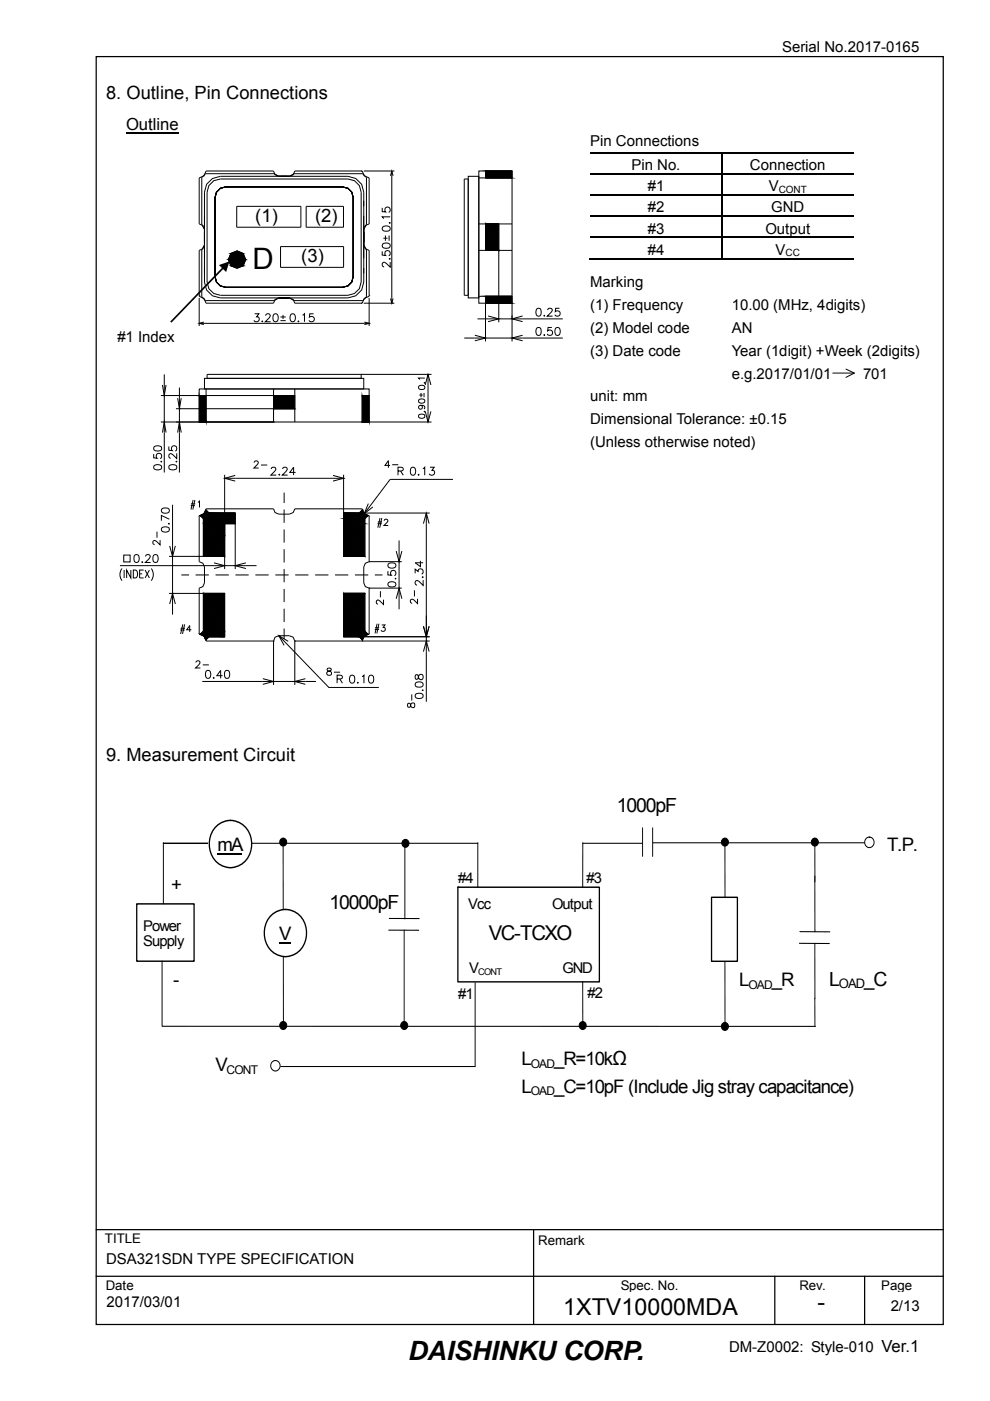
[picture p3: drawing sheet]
<svg xmlns="http://www.w3.org/2000/svg" width="210mm" height="297mm" viewBox="0 0 210 297" stroke-linecap="round" stroke-linejoin="round" font-family="sans-serif">
<path d="M20.4 12h179.7v268.8h-179.7zM20.4 260.7h179.7M20.4 270.6h179.7M113.2 260.7v20.1M164.3 270.6v10.2M183.4 270.6v10.2" fill="none" stroke="#000" stroke-width=".26"/>
<g fill="none" stroke="#000" stroke-width=".21">
<path d="M42.2 37.7l1.1-.4 .4-1h14.3l.3 .8 .8 .3-.9-.6h-14.6l-.8 .8v10l.6 1-.4-.8-.8-.3zM43.8 39.1l1.3-1.3 1.6-.4h27.1l1.7 .4 1.2 1.3 .5 1.6v19.1l-.5 1.7-1.2 1.2-1.7 .5h-27.1l-1.6-.5-1.3-1.2-.4-1.7v-19.1zM44.3 39.3l1-1 1.4-.3h27.1l1.4 .3 1 1 .4 1.4v19.1l-.4 1.4-1 1-1.4 .4h-27.1l-1.4-.4-1-1-.4-1.4v-19.1zM46.7 39.9l1.2-.3h24.7l1.2 .3 .8 .8 .3 1.2v16.8l-.3 1.1-.8 .8-1.2 .3h-24.7l-1.2-.3-.8-.8-.3-1.1v-16.8l.3-1.2zM46.7 39.9l1.2-.3h24.7l1.2 .3 .8 .8 .3 1.2v16.8l-.3 1.1-.8 .8-1.2 .3h-24.7l-1.2-.3-.8-.8-.3-1.1v-16.8l.3-1.2 .8-.8 1.2-.3h24.7l1.2 .3 .8 .8 .3 1.2v16.8l-.3 1.1-.8 .8-1.2 .3h-24.7l-1.2-.3-.8-.8-.3-1.1v-16.8l.3-1.2zM61.4 37.4l.8-.3 .3-.8h14.3l.5 1 1 .4v9.8l-.8 .3-.3 .8 .5-1v-10l-.8-.8h-14.5zM76.6 36.3h.1M77.2 36.3h6.5M82.8 37.3l.3-1 .3 1M83.1 36.3v28M98.5 38h.8v24.6h-.8zM99.3 37.4h2.3v25.8h-2.3z"/>
<path d="M101.6 37.7h7M101.6 36.3h7v28h-7zM103 36.3h5.6zM103 36.3l5.6 1.4h-5.6zM103 36.3h5.6v1.4zM103 37.7h5.6zM108.6 36.3h-5.6v1.4M43.4 52l-.6 .9v10l.8 .8h14.6l.9-.5-.8 .3-.3 .8h-14.3l-.4-1-1.1-.5v-9.7l.8-.4zM45.6 58.7v-16.8l.3-1.2 .8-.8 1.2-.3h24.7l1.2 .3 .8 .8 .3 1.2v16.8l-.3 1.1-.8 .8-1.2 .3M45.6 58.7l.3 1.1 .8 .8 1.2 .3h24.7M48.4 55l3.2 1.3h-2.6zM48.4 55h3.7l-.5 1.3z"/>
<path d="M49 53.7l3.1 1.3h-3.7zM49 53.7h2.6l.5 1.3zM49 56.3h2.6l-1.3 .6zM49 53.7l1.3-.5 1.3 .5zM50.2 43.8h13.6v4.4h-13.6zM59.5 52.3h13.4v4.4h-13.4zM64.9 43.8h8v4.4h-8zM81.1 53.3v.8l.7 .1a.6 .6 0 0 1 0-.9 .6 .6 0 0 1 .9 .1 .6 .6 0 0 1-.3 .9M81.1 44.1v.8h.7a.6 .6 0 0 1 0-.9 .6 .6 0 0 1 .9 .2 .6 .6 0 0 1-.3 .8M81.2 51.8a1.06 1.06 0 0 1 1.6 .2v.2a.99 .99 0 0 1-1.7 0zM81.2 48.2a1.06 1.06 0 0 1 1.6 .2v.2a.99 .99 0 0 1-1.7 0zM81.3 50.5h.9"/>
<path d="M81.7 49.9v1.2M82.5 49.9v1.2M82.7 54.8v.2zM82.7 47.2v.1zM82.8 46h-1.7l.3 .4M82.8 55.5v1.1l-.8-.7-.6-.3-.3 .3v.3l.4 .4M101.6 47.5h7M101.6 53.1h7M103 47.5h2.8zM103 47.5l2.8 5.6h-2.8zM103 47.5h2.8v5.6zM103 53.1h2.8z"/>
<path d="M103 53.1v-5.6h2.8v20.8M105.8 53.1h.1M34.8 79.4v20.8M42.2 62.6h.1M42.2 63.2v5.9M42.2 68.6h36.1M43.2 68.3l-1 .3 1 .2M54 66.5h.9l-.5 .7a.56 .56 0 0 1 .4 .9 .56 .56 0 0 1-.9-.2M55.5 68.1h.2zM56.3 66.9l.4-.4h.3l.3 .3-.2 .6-.8 .8h1.1M58.1 66.6a.55 .55 0 0 1 .8 .2 .85 .85 0 0 1-.5 1.4 1.1 1.1 0 0 1-.3-1.6zM59.1 63.2h2.3l.8 .3 .3 .8h14.3l.5-1 1-.5v-9.7l-.8-.4-.3-.7 .5 .9v10l-.8 .8h-14.5l-1-.5"/>
<path d="M59.5 67.2h1.1M59.5 68h1.1M60 66.8v.8M61.4 63.2h-2.3h2.3M61.8 66.6a.55 .55 0 0 1 .8 .2 .85 .85 0 0 1-.6 1.4 1.06 1.06 0 0 1-.2-1.6zM63.2 68.1h.2zM64.2 66.8l.4-.3v1.7M66.5 66.5h-.8l-.1 .7a.61 .61 0 0 1 .9 0 .61 .61 0 0 1-.1 .9 .61 .61 0 0 1-.9-.2M76.6 79.4h.1M76.6 64.3h.1M77.2 64.3h6.5M77.3 68.3l1 .3-1 .2"/>
<path d="M78.3 62.6h.1M78.3 68.6h.1M78.3 63.2v5.9M82.8 63.3l.3 1 .3-1M83.1 64.3h.1M90.8 79.4v10.1M91.5 79.4h-47.6v.8h32.7v-.8M98.5 71.7h20.9M100.7 71.1l2.3 .6-2.3 .6M101.3 67.6h18.1M101.6 62.8h7M103 62.8h5.6z"/>
<path d="M103 62.8l5.6 1.5h-5.6zM103 62.8h5.6v1.5zM103 64.3h5.6zM103 64.3h5.6M103 64.3h.1M103 62.8v9.6M103.5 67l2.3 .6-2.3 .6M108.6 64.3h.1M108.6 71.7h.1M108.6 64.3v8.1M108.6 67.6h.1M110.8 71.1l-2.2 .6 2.2 .6"/>
<path d="M110.8 67l-2.2 .6 2.2 .6M113.9 69.5a.55 .55 0 0 1 .8 .2l.1 .4a.72 .72 0 0 1-.6 1 1.07 1.07 0 0 1-.3-1.6zM113.9 65.4a.57 .57 0 0 1 .8 .3l.1 .4a.74 .74 0 0 1-.5 .9h-.1a1.06 1.06 0 0 1-.3-1.6zM115.4 71h.1zM115.4 67h.1zM116.2 65.7l.3-.3 .6 .1a.5 .5 0 0 1-.2 .7l-.8 .8h1.1M117.1 69.4h-.9v.7a.59 .59 0 0 1 .9 0 .59 .59 0 0 1-.2 .9 .59 .59 0 0 1-.8-.2M117.9 69.5a.55 .55 0 0 1 .8 .2 .8 .8 0 0 1 .1 1 .8 .8 0 0 1-.9 .3 1.25 1.25 0 0 1 0-1.5zM118.7 65.4h-.8l-.1 .7a.6 .6 0 0 1 .9 0 .6 .6 0 0 1-.1 .8 .6 .6 0 0 1-.9-.2M176.6 79.1h4.6M179.4 78.3l1.8 .8-1.8 .9M32.6 96.3v.8l.7 .1a.59 .59 0 0 1 0-.9 .59 .59 0 0 1 .9 .1 .59 .59 0 0 1-.2 .8"/>
<path d="M32.7 98.7l.6-.2a.75 .75 0 0 1 1 .6 .97 .97 0 0 1-1.7 0zM32.7 94.7l.6-.2a.75 .75 0 0 1 1 .6 .97 .97 0 0 1-1.7 0zM34.1 89.5h23.9M34.2 97.8v.2zM34.5 91.7l.3-2.2 .4 2.2M34.5 81.6l.3 2.3 .4-2.3M34.8 89.5h.1M35.8 94.7v.8h.7a.59 .59 0 0 1 0-.9 .59 .59 0 0 1 .9 .2 .59 .59 0 0 1-.2 .8M35.9 98.7l.6-.2a.75 .75 0 0 1 1 .6 .97 .97 0 0 1-1.7 0zM37.3 86.7h25.2M37.4 97.8v.2zM37.5 96.1v1.1l-.8-.8a.5 .5 0 0 0-.7-.1l-.2 .5 .4 .4"/>
<path d="M37.7 91.7l.4-2.2 .3 2.2M37.7 84.4l.4 2.3 .3-2.3M38.1 86.7h.1M38.1 82.2v18M42.2 83.9h1.5zM42.2 83.9l1.5 5.6h-1.5zM42.2 83.9h1.5v5.6zM42.2 89.5h1.5zM42.2 82.5h36.1v7h-36.1zM43.4 80.2h33.8v2.3h-33.8zM43.7 82.5v7M53.9 98.1l.3-.4 .5 .1 .1 .2-.2 .5-.8 .7h1.1"/>
<path d="M55.4 98.6h1.3M57.5 99.4l.3-.3 .6 .1a.5 .5 0 0 1-.1 .7l-.9 .8h1.2M58 83.9h4.5zM58 83.9l4.5 2.8h-4.5zM58 83.9h4.5v2.8zM58 86.7h4.5zM58 82.5v7M58 89.5h.1M58 86.7h.1M58 83.9h.1M59.9 99.4l.2-.3h.5l.2 .1 .1 .3-1 1.2h1.1M62.5 83.9h-28.4"/>
<path d="M62.5 82.5v7M76.6 89.5h14.9M76.6 89.5h.1M76.8 83.9h1.5zM76.8 83.9l1.5 5.6h-1.5zM76.8 83.9h1.5v5.6zM76.8 89.5h1.5zM78.3 83.9h-1.5v5.6M82.7 98.7h-1l.7-1v1.5M83.2 98.5h1.3M84.4 99.9l1-.1 .1-.4-.4-.3h-.7v1.7M85 99.9l.5 .9"/>
<path d="M87.3 99.1a.54 .54 0 0 1 .8 .3 .78 .78 0 0 1 0 .9 .78 .78 0 0 1-.8 .4l-.3-.7zM88.8 88l.5-.2a.57 .57 0 0 1 .8 .5 .72 .72 0 0 1-.7 .4 .72 .72 0 0 1-.6-.5zM88.8 84.8l.5-.2a.57 .57 0 0 1 .8 .5 .71 .71 0 0 1-.7 .4 .71 .71 0 0 1-.6-.5zM88.8 81.9l.5-.2a.57 .57 0 0 1 .8 .5 .72 .72 0 0 1-.7 .4 .72 .72 0 0 1-.6-.5zM88.9 83.8h.8M89.2 85.9a.41 .41 0 0 1 .4 .6 .41 .41 0 0 1-.7 .2 .41 .41 0 0 1 .1-.7l.2-.1a.63 .63 0 0 1 .9 .5l-.2 .3M89.3 83.3v.9M89.7 99.4l.4-.3v1.7M89.9 83.3v.9M90 87.2v.1zM90 81.1v.1zM90.1 80.2h-1.3l.2 .3"/>
<path d="M90.2 87.2l.6 2.3 .6-2.3M90.2 81.6l.6-2.2 .6 2.2M91.2 99.1h.9l-.5 .6a.56 .56 0 0 1 .4 .9 .56 .56 0 0 1-.9-.2M25.4 119.9h29M26.2 117.7h1.4v1.4h-1.4zM28.6 117.7a.55 .55 0 0 1 .8 .2 .78 .78 0 0 1 .1 .9 .78 .78 0 0 1-.9 .4l-.2-.7zM30.1 119.2h.1zM30.9 118l.3-.4h.3l.4 .3-.3 .6-.8 .8h1.1M32.7 117.7a.55 .55 0 0 1 .8 .2v.4a.72 .72 0 0 1-.6 1 1.08 1.08 0 0 1-.2-1.6zM33.3 112.7v1.3M34 114.5v1l-1.1-.9-.5 .3 .1 .4 .3 .1M34.3 111.9l.6-.2a.73 .73 0 0 1 1 .6 .97 .97 0 0 1-1.7 0z"/>
<path d="M34.3 107.9l.6-.2a.75 .75 0 0 1 1 .5v.1a.97 .97 0 0 1-1.7 0zM35.8 111v.1zM35.9 110.1l-1.7-.8v1.1M36 115.7l.6 2.3 .6-2.3M36.6 107v23.3M40.4 107.2h.9M40.5 106.8h.9M41 106l-.5 2M41.3 106l-.4 2M42 106.5l.3-.2v1.3M42.5 109.3h7.4zM42.5 109.3l7.4 .7h-6.8z"/>
<path d="M42.5 109.3h7.4v.7zM42.5 109.3h7.4M42.5 109.3l.8-.4 .4-.8 .6 .7h5.6v2.2h-2.3v7h-4.5v-8zM42.5 109.3l.8-.4 6.6 .4zM43.1 118h.1M43.1 110h6.8zM43.1 110l6.8 1h-6.8zM43.1 110h6.8v1zM43.1 111l4.5 7h-4.5zM43.1 111h4.5v7zM43.1 118h4.5zM43.1 110h6.8"/>
<path d="M43.3 108.8h6.6M43.3 108.9h6.6zM43.3 108.9h6.6v.4zM43.3 108.9h6.6M43.3 108.8l6.6 .1h-6.6zM43.3 108.8h6.6v.1zM43.7 108.1l.6 .7h-1zM44.3 108.8h5.6zM44.3 108.8h5.6M45.4 119.3l2.2 .6-2.2 .6M47.6 111h2.3zM47.6 111h.1"/>
<path d="M47.6 111h2.3v9.7M47.6 118h-11.7M47.6 100.7v20M47.6 101.4h25.3M47.6 113.6h.1M49.9 100.8l-2.3 .6 2.3 .6M52.2 119.3l-2.3 .6 2.3 .6M59.1 100.6h.2zM60.3 104.4v2.2M60.3 108v2.8M60.3 112.2v2.8M60.3 116.4v2.9"/>
<path d="M62.7 100.2h-1.2l.8-1.1v1.6M70.6 100.8l2.3 .6-2.3 .6M72.9 108.8h3.3zM72.9 108.8l4.4 .1h-4.4zM72.9 108.8h4.3l.1 .1zM72.9 108.9h4.4zM72.9 108.9l5.1 .4h-5.1zM72.9 108.9h4.4l.7 .4zM72.9 109.3h5.1zM72.9 109.3l4.5 .7h-4.5zM72.9 109.3h5.1l-.6 .7zM72.9 110h4.5z"/>
<path d="M72.9 110l4.5 1h-4.5zM72.9 110h4.5v1zM72.9 111l4.5 7h-4.5zM72.9 111h4.5v7zM72.9 118h4.5zM72.9 118h4.5M72.9 108.8h18.2M72.9 108.8h4.4M72.9 109.3h5.1M72.9 110h4.5M72.9 113.6h.1M72.9 101.4h.1"/>
<path d="M72.9 100.7v12.9M76.2 108.8h.1M76.8 108.1h.1M76.8 108.1l.4 .7h-1zM76.8 108.1l.4 .7zM78 109.3l-.6 .7M78 109.3l-.7-.4-.5-.8-.6 .7h-3.3v9.2h4.5v-8M78.1 106.8l-.8 2.1 1.8-1.4M78.3 119.1h.1M78.3 119.1h6.9M78.3 119.1v-9.8l-1-.4-.5-1h-14.3l-.3 .8-.8 .3h-2.3l-.8-.3-.3-.8h-14.3l-.4 1-1.1 .4v9.8l.8 .3 .4 .8v3.4l-.4 .8-.8 .3v9.8l1.1 .4 .4 1h14.3M78.3 119.1l-.8 .3-.3 .8v3.4l.3 .8 .8 .3"/>
<path d="M80.1 111h.9M80.1 110.7h.9M80.6 109.8l-.5 2.1M81 109.8l-.5 2.1M81.5 110.4l.2-.3h.3l.3 .2-.2 .5-.7 .6h.9M82.4 119.6l.6-.3a.75 .75 0 0 1 1 .5v.2a.97 .97 0 0 1-1.7 0zM84 116.8l.6 2.3 .6-2.3M84.6 119.1h.1M84.6 114.6v14.6M88.7 100.7h.2zM89.2 118.9v1.2l-1.1-.8h1.6M89.8 111l.6-2.2 .6 2.2"/>
<path d="M90.4 108.8v40M96.1 101.6h-13.4l-5.4 7.3h-4.4M25.9 120.5l-.1 .2a2.07 2.07 0 0 0 .1 2.4M26.3 120.9v1.6M27.7 120.9v1.6l-.8-1.6v1.6M28.3 120.9a.9 .9 0 0 1 .9 .5 .9 .9 0 0 1-.3 1.1h-.6zM29.6 121.7h.5M30.5 120.9h-.9v1.6h.9M30.8 120.9l.9 1.6M31.7 120.9l-.9 1.6M32.1 120.5l.1 .2a2.07 2.07 0 0 1-.1 2.4M36 128.1l.6-2.3 .6 2.3"/>
<path d="M36.6 125.8h.1M38.2 133.6h1M38.3 133.2h.9M38.5 121.9h1.6M38.8 132.4l-.5 2M39.2 132.4l-.5 2M40.6 133.5h-1l.6-.9v1.4M41.5 121.9h2.8M42.5 134.5h5.1zM42.5 134.5l5.1 .4h-4.3zM42.5 134.5h5.1v.4zM42.5 134.5h5.1"/>
<path d="M42.5 134.5l.6-.7 4.5 .7zM43.1 125.8h.1M43.1 125.8h4.5zM43.1 125.8l4.5 8h-4.5zM43.1 125.8h4.5v8zM43.1 133.8h4.5zM43.1 133.8h4.5v.7zM43.1 133.8h4.5M43.1 133.8v-8h4.5v9.2h-3.3l-.6 .7-.4-.8-.8-.4M43.1 133.8l-.6 .7M43.3 134.9h4.3zM43.3 134.9l4.3 .1h-4.3z"/>
<path d="M43.3 134.9h4.3v.1zM43.3 134.9h4.3M43.3 135l.4 .7zM43.3 135h1l-.6 .7zM43.7 135.7h.1M44.3 135h3.3zM44.3 135h3.3M45.7 121.9h2.8M47.6 125.8h-11.7M49.9 121.9h2.8M54.2 121.9h2.8M58 135.9h.1"/>
<path d="M58 135.9v9.3M58.4 121.9h2.8M59.1 134.8l-.8 .3-.3 .8M59.1 134.8h2.3l.8 .3 .3 .8M59.1 134.8l10.6 11h10.6M60.3 120.7v2.7M60.3 124.9v2.8M60.3 129.1v2.8M60.3 133.3v2.2M61.1 136l-2-1.2 1.2 2M62.5 135.9h.1M62.5 135.9v9.3"/>
<path d="M62.5 135.9h28.6M62.6 121.9h2.8M66.8 121.9h2.9M71.1 121.9h2.8M72.9 125.8h4.5zM72.9 125.8l4.5 8h-4.5zM72.9 125.8h4.5v8zM72.9 133.8h4.5zM72.9 133.8l5.1 .7h-5.1zM72.9 133.8h4.5l.6 .7zM72.9 134.5h5.1zM72.9 134.5l4.4 .4h-4.4z"/>
<path d="M72.9 134.5h5.1l-.7 .4zM72.9 134.9h4.4zM72.9 134.9l4.3 .1h-4.3zM72.9 134.9h4.4l-.1 .1zM72.9 135h3.3zM72.9 125.8h4.5M72.9 135h18.2M72.9 133.8h4.5M72.9 134.5h5.1M72.9 134.9h4.4M72.9 125.8h4.5v8l.6 .7-.7 .4-.5 .8-.6-.7h-3.3zM75.3 121.9h2.8"/>
<path d="M75.9 135h.1M76.2 135h.1M76.2 135h1l-.4 .7zM76.8 135.9h.1M78.3 124.7h.1M78.3 124.7h6.9M78.3 124.7v9.8l-1 .4-.5 1M79.5 133.5h.9M79.5 121.9h1.6M79.5 133.1h.9M80 132.2l-.5 2.1M80.4 132.2l-.5 2.1"/>
<path d="M80.7 125.3v1.3M81 132.5h.7l-.4 .5a.44 .44 0 0 1 .3 .7 .44 .44 0 0 1-.8-.1M81.3 127.1v1.1l-.7-.8-.5-.2-.2 .2-.1 .4 .4 .3M82.3 121.1v.8l.7 .1a.6 .6 0 0 1 0-.9 .6 .6 0 0 1 .9 .1 .6 .6 0 0 1-.2 .8M82.4 123.6l.6-.3a.73 .73 0 0 1 1 .7 .97 .97 0 0 1-1.7 0zM83.9 122.6v.2zM84 126.9l.6-2.2 .6 2.2M87.9 125.2v1.2M88.1 121.6v-.9l.6 .5a.57 .57 0 0 1 .9-.5 .57 .57 0 0 1-.2 1M88.6 127v1l-.8-.7-.5-.3-.3 .3v.3l.4 .3M89.7 122.3v.1zM89.7 123v1.1l-.8-.8-.4-.2h-.2a.49 .49 0 0 0-.3 .6 .49 .49 0 0 0 .5 .3"/>
<path d="M89.8 132.8l.6 2.2 .6-2.2M89.8 138.2l.6-2.3 .6 2.3M90.4 135h.1M90.4 135.9h.1M41.6 140.5l.1-.3 .4-.1 .3 .4-.9 1.1h1M42.9 144.5h24.1M43 141h1.3M43.8 142.2a.55 .55 0 0 1 .8 .3 .8 .8 0 0 1 .1 .9 .8 .8 0 0 1-.9 .3l-.2-.6zM45.3 143.7v.1zM47.2 143.3h-1.2l.8-1.2v1.7M47.8 142.2a.55 .55 0 0 1 .8 .3l.1 .4a.75 .75 0 0 1-.6 .9 1.1 1.1 0 0 1-.3-1.6zM55.8 143.9l2.2 .6-2.2 .6"/>
<path d="M62.5 144.5h.1M64.8 143.9l-2.3 .6 2.3 .6M69.4 141.7v.5l.5 .1a.44 .44 0 0 1 .4 .4 .44 .44 0 0 1-.3 .5l-.6-.1-.1-.4 .1-.2 .9-.5-.3-.4zM70.8 142.5h1.3M71.5 144l1-.1 .1-.3v-.3l-.4-.1h-.7v1.6M72.1 144l.5 .8M74.4 143.2a.55 .55 0 0 1 .8 .3v.4a.75 .75 0 0 1-.4 .9h-.2a1.06 1.06 0 0 1-.2-1.6zM75.8 144.8h.2zM76.8 143.5l.4-.3v1.6M78.4 143.2a.55 .55 0 0 1 .8 .3l.1 .4a.75 .75 0 0 1-.5 .9h-.2a1.06 1.06 0 0 1-.2-1.6zM86.5 149.2a.49 .49 0 0 0 .3 .8l.4-.8 .3-.2a.48 .48 0 0 1 .5 .6 .48 .48 0 0 1-.7 .4l-.3-.8zM87.3 147.2v1.3"/>
<path d="M88.1 147.2l.7-.2a.73 .73 0 0 1 .9 .6 .97 .97 0 0 1-1.6 0zM88.1 144.8a1.06 1.06 0 0 1 1.6 .3v.1a.99 .99 0 0 1-1.6 0zM88.1 143.1a.64 .64 0 0 0 .2 .9l.3-.1 .2-.5a.49 .49 0 0 1 .4-.4 .49 .49 0 0 1 .5 .4 .55 .55 0 0 1-.3 .7 .85 .85 0 0 1-.8-1zM89.7 146.3v.1z"/>
<circle cx="50.3" cy="55" r="1.85"/>
</g>
<g fill="#000">
<path d="M103 36.3l5.6 1.4h-5.6zM103 36.3h5.6v1.4zM48.4 55l3.2 1.3h-2.6zM48.4 55h3.7l-.5 1.3zM49 53.7l3.1 1.3h-3.7zM49 53.7h2.6l.5 1.3zM49 56.3h2.6l-1.3 .6zM49 53.7l1.3-.5 1.3 .5zM103 47.5l2.8 5.6h-2.8zM103 47.5h2.8v5.6zM103 62.8l5.6 1.5h-5.6zM103 62.8h5.6v1.5z"/>
<path d="M42.2 83.9h1.5zM42.2 83.9l1.5 5.6h-1.5zM42.2 83.9h1.5v5.6zM42.2 89.5h1.5zM58 83.9l4.5 2.8h-4.5zM58 83.9h4.5v2.8zM76.8 83.9h1.5zM76.8 83.9l1.5 5.6h-1.5zM76.8 83.9h1.5v5.6zM76.8 89.5h1.5zM42.5 109.3l7.4 .7h-6.8zM42.5 109.3h7.4v.7z"/>
<path d="M43.1 110l6.8 1h-6.8zM43.1 110h6.8v1zM43.1 111l4.5 7h-4.5zM43.1 111h4.5v7zM43.7 108.1l.6 .7h-1zM72.9 109.3l4.5 .7h-4.5zM72.9 109.3h5.1l-.6 .7zM72.9 110l4.5 1h-4.5zM72.9 110h4.5v1zM72.9 111l4.5 7h-4.5zM72.9 111h4.5v7zM76.8 108.1l.4 .7h-1z"/>
<path d="M76.8 108.1l.4 .7zM43.1 125.8l4.5 8h-4.5zM43.1 125.8h4.5v8zM42.5 134.5l.6-.7 4.5 .7zM43.1 133.8h4.5v.7zM43.3 135l.4 .7zM43.3 135h1l-.6 .7zM72.9 125.8l4.5 8h-4.5zM72.9 125.8h4.5v8zM72.9 133.8l5.1 .7h-5.1zM72.9 133.8h4.5l.6 .7zM76.2 135h1l-.4 .7z"/>
</g>
<path d="M42.5 109.1h7.4M72.9 109.1h5.1M42.5 134.7h5.1M72.9 134.7h5.1" fill="none" stroke="#000" stroke-width=".4"/>
<g fill="none" stroke="#000" stroke-width=".25">
<path d="M26.7 28.1h11.2M125.2 32.3h27.8M125.2 36.8h27.8M153.1 32.5v4.2M153.1 37v4.2M153.2 32.3h27.9M153.2 36.8h27.9M124.9 54.8h28.1M125.2 41.3h27.8M125.2 45.8h27.8M125.2 50.3h27.8M153.1 41.5v4.2"/>
<path d="M153.1 46v4.2M153.1 50.5v4.5M153.2 41.3h27.9M153.2 45.8h27.9M153.2 50.3h27.9M153.2 54.8h27.9"/>
</g>
<g fill="#000">
<path d="M153 32.2h.2v.3h-.2zM153 36.7h.2v.3h-.2zM153 41.2h.2v.3h-.2zM153 45.7h.2v.3h-.2zM153 50.2h.2v.3h-.2z"/>
<path d="M47.3 56.6l.3 .2-11.2 11.6-.3-.2zM46.4 56.2l2.3-.8-.7 2.3z"/>
</g>
<path d="M29 191.6h12.2v12.2h-12.2z" fill="#fff"/>
<path d="M34.6 178.8h9.8M29 191.6h12.2v12.2h-12.2z" fill="none" stroke="#000" stroke-width=".29"/>
<path d="M60 178.6l.1 14.3M60.1 202.8v14.3" fill="none" stroke="#000" stroke-width=".21"/>
<g fill="#fff">
<path d="M35.2 204.9h4.2v5.9h-4.2z"/>
<path d="M43.3 222.9h13.7v5.9h-13.7z"/>
<path d="M44.2 176.3h9.1v7.6h-9.1z"/>
</g>
<path d="M46.1 181h5.3" fill="none" stroke="#000" stroke-width=".28"/>
<path d="M45.7 175.4a4.4 4.4 0 0 1 4.7-1.2 4.4 4.4 0 0 1 2.9 3.9 4.7 4.7 0 0 1-5.8 5.6 5.3 5.3 0 0 1-1.8-8.3z" fill="none" stroke="#000" stroke-width=".29"/>
<path d="M55.8 195.2h9.1v7.5h-9.1z" fill="#fff"/>
<path d="M59.2 199.9h2.4" fill="none" stroke="#000" stroke-width=".3"/>
<path d="M57.3 194.3a4.4 4.4 0 0 1 4.7-1.2 4.4 4.4 0 0 1 3 3.9 4.8 4.8 0 0 1-4.7 5.8 5.1 5.1 0 0 1-3-8.5zM97.1 188.1h.1M97.1 188.1h30v20.1h-30z" fill="none" stroke="#000" stroke-width=".29"/>
<g fill="none" stroke="#000" stroke-width=".21">
<path d="M34.6 178.7v12.9M101.3 178.7v9.4M123.6 178.7v9.4M138.5 178.7h44.9M153.3 177.9a.78 .78 0 0 1 1.1 .2 .78 .78 0 0 1-.2 1.1 .78 .78 0 0 1-1.1-.3l-.1-.4zM153.8 178.7v11.5M172.4 177.9a.78 .78 0 0 1 1.1 .2 .78 .78 0 0 1-.3 1.1 .78 .78 0 0 1-1.1-.3v-.4zM172.8 178.7v18.9M169.7 197.5l6.3 .1M34.4 203.8v13.8h138.6M123.1 216.8a.81 .81 0 0 1 1.3 .6 .81 .81 0 0 1-1.3 .7 .91 .91 0 0 1 0-1.3zM123.6 208.2v9.4"/>
<path d="M153.8 203.3v14.3M169.5 200h6.4M172.8 200v17.6"/>
<circle cx="60.1" cy="178.5" r=".79"/>
<circle cx="60.1" cy="217.4" r=".79"/>
</g>
<g fill="#000">
<path d="M59.6 177.9a.79 .79 0 0 1 1 .1 .79 .79 0 0 1 0 1.1 .76 .76 0 0 1-1 .2 .76 .76 0 0 1-.2-1z" fill-rule="evenodd"/>
<path d="M123.2 216.7a.77 .77 0 0 1 .9 .1 .77 .77 0 0 1 .2 .8 .78 .78 0 0 1-1.1 .5 .78 .78 0 0 1-.1-1.3z" fill-rule="evenodd"/>
<circle cx="153.8" cy="178.5" r=".81"/>
<circle cx="172.9" cy="178.5" r=".81"/>
<circle cx="60.1" cy="217.4" r=".79"/>
</g>
<path d="M183.8 177.7a1.04 1.04 0 0 1 1.4 .3 1.04 1.04 0 0 1-.1 1.3 1.04 1.04 0 0 1-1.5 0l-.2-.8z" fill-rule="evenodd" fill="#fff"/>
<path d="M183.8 177.7a1.05 1.05 0 0 1 1.4 .3 1.05 1.05 0 0 1-.1 1.3 1.05 1.05 0 0 1-1.4 0l-.3-.8z" fill="none" stroke="#000" stroke-width=".21"/>
<g fill="#fff">
<path d="M155.4 204.9h14.3v5.9h-14.3z"/>
<path d="M173.4 204.8h17.1v6.5h-17.1z"/>
<path d="M186.1 176.2h10.5v5.9h-10.5z"/>
<path d="M110.3 220.6h75.8v14.2h-75.8z"/>
<path d="M35.2 184.8h4.2v5.9h-4.2z"/>
</g>
<g fill="none" stroke="#000" stroke-width=".21">
<path d="M53.4 178.8h47.9M85.5 178.2a.77 .77 0 0 1 1.1 .1 .77 .77 0 0 1-.2 1.1 .77 .77 0 0 1-1.1-.2v-.7zM85.9 178.8v16M123.6 178.8h12.7M136.3 175.5v6.1M138.4 175.5v6.1M82.4 197.2h6.4M82.6 194.7l6.3 .1M85.7 197.2v20.3M85.2 216.8a.78 .78 0 0 1 1.1 .1 .78 .78 0 0 1-.1 1.1 .78 .78 0 0 1-1 0l-.1-.2a.88 .88 0 0 1 .1-1zM100.8 208.4v17.7M153.3 217a.77 .77 0 0 1 1.1 .1 .77 .77 0 0 1-.2 1.1 .77 .77 0 0 1-1.1-.2v-.7z"/>
<path d="M59.5 226.1h41.3"/>
</g>
<g fill="#000">
<path d="M85.5 178.2a.77 .77 0 0 1 1.1 .1 .77 .77 0 0 1-.2 1.1 .77 .77 0 0 1-1.1-.2v-.7z" fill-rule="evenodd"/>
<path d="M85.2 216.8a.78 .78 0 0 1 1.1 .1 .78 .78 0 0 1-.1 1.1 .78 .78 0 0 1-1 0l-.2-.7z" fill-rule="evenodd"/>
<path d="M153.3 217a.77 .77 0 0 1 1.1 .1 .77 .77 0 0 1-.2 1.1 .77 .77 0 0 1-1.1-.2v-.7z" fill-rule="evenodd"/>
</g>
<path d="M57.9 225a1.05 1.05 0 0 1 1.5 .9 1.05 1.05 0 0 1-1.5 1 1.18 1.18 0 0 1 0-1.9z" fill-rule="evenodd" fill="#fff"/>
<path d="M57.8 225.1a1.05 1.05 0 0 1 1.6 .8 1.05 1.05 0 0 1-1.6 .9 1.19 1.19 0 0 1 0-1.7z" fill="none" stroke="#000" stroke-width=".21"/>
<path d="M150.9 190.2h5.5v13.6h-5.5z" fill="#fff"/>
<path d="M150.9 190.2h5.5v13.6h-5.5z" fill="none" stroke="#000" stroke-width=".29"/>
<text font-size="6.3" x="53.6" y="57">D</text>
<text font-size="5.7" x="86.4" y="288.3">DAISHINKU CORP.</text>
<g font-size="4.9">
<text x="119.5" y="278.7">1XTV10000MDA</text>
<text x="173.4" y="277.8">-</text>
</g>
<text font-size="4.3" x="103.7" y="199.4">VC-TCXO</text>
<g font-size="4.1">
<text x="130.9" y="172.1">1000pF</text>
<text x="69.9" y="192.7">10000pF</text>
<text x="175.9" y="209">L</text>
</g>
<g font-size="3.9">
<text x="22.5" y="21">8. Outline, Pin Connections</text>
<text x="54.1" y="47.1">(1)</text>
<text x="66.8" y="47.1">(2)</text>
<text x="63.9" y="55.6">(3)</text>
<text x="22.5" y="161.3">9. Measurement Circuit</text>
<text x="46.1" y="180.5">mA</text>
<text x="188.2" y="180.3">T.P.</text>
<text x="36.3" y="189">+</text>
<text x="59.2" y="199.3">V</text>
<text x="36.7" y="209">-</text>
<text x="156.8" y="209">L</text>
<text x="163.7" y="209">_R</text>
<text x="183.3" y="209">_C</text>
<text x="45.7" y="227">V</text>
<text x="110.6" y="225.7">L</text>
<text x="117.6" y="225.7">_R=10kΩ</text>
<text x="110.6" y="231.6">L</text>
<text x="117.6" y="231.6">_C=10pF (Include Jig stray capacitance)</text>
</g>
<text font-size="3.5" x="26.7" y="27.6">Outline</text>
<g font-size="3.2">
<text x="165.9" y="11">Serial No.2017-0165</text>
<text x="125.2" y="30.9">Pin Connections</text>
<text x="133.9" y="36">Pin No.</text>
<text x="137.4" y="40.5">#1</text>
<text x="159.1" y="36">Connection</text>
<text x="163" y="40.5">V</text>
<text x="137.4" y="45">#2</text>
<text x="163.6" y="45">GND</text>
<text x="137.4" y="49.5">#3</text>
<text x="137.4" y="54">#4</text>
<text x="162.3" y="49.5">Output</text>
<text x="164.5" y="54">V</text>
<text x="125.2" y="60.9">Marking</text>
<text x="125.2" y="65.8">(1) Frequency</text>
<text x="155.2" y="65.8">10.00 (MHz, 4digits)</text>
<text x="125.2" y="70.6">(2) Model code</text>
<text x="155.2" y="70.6">AN</text>
<text x="24.9" y="72.4">#1 Index</text>
<text x="125.2" y="75.4">(3) Date code</text>
<text x="155.2" y="75.4">Year (1digit) +Week (2digits)</text>
<text x="155.2" y="80.3">e.g.2017/01/01</text>
<text x="183" y="80.3">701</text>
<text x="125.2" y="85.1">unit: mm</text>
<text x="125.2" y="89.9">Dimensional Tolerance: ±0.15</text>
<text x="125.2" y="94.7">(Unless otherwise noted)</text>
<text x="22.5" y="267.9">DSA321SDN TYPE SPECIFICATION</text>
<text x="22.6" y="277.2">2017/03/01</text>
<text x="188.9" y="278">2/13</text>
<text x="154.6" y="286.7">DM-Z0002: Style-010 Ver.1</text>
</g>
<g font-size="3.1">
<text x="97.2" y="187.2">#4</text>
<text x="124.4" y="187.2">#3</text>
<text x="30.4" y="197.4">Power</text>
<text x="99.3" y="192.7">Vcc</text>
<text x="117.1" y="192.7">Output</text>
<text x="30.4" y="200.5">Supply</text>
<text x="99.5" y="206.3">V</text>
<text x="119.3" y="206.2">GND</text>
<text x="97.2" y="211.7">#1</text>
<text x="124.6" y="211.7">#2</text>
</g>
<g font-size="2.8">
<text x="177.9" y="209.6">OAD</text>
<text x="22.3" y="263.5">TITLE</text>
<text x="114.2" y="264">Remark</text>
<text x="22.4" y="273.4">Date</text>
<text x="131.7" y="273.6">Spec. No.</text>
<text x="169.5" y="273.6">Rev.</text>
<text x="186.9" y="273.6">Page</text>
</g>
<g font-size="2.5">
<text x="158.8" y="209.6">OAD</text>
<text x="48.1" y="227.6">CONT</text>
<text x="112.6" y="226.3">OAD</text>
<text x="112.6" y="232.2">OAD</text>
</g>
<g font-size="2.1">
<text x="165.2" y="40.9">CONT</text>
<text x="166.6" y="54.4">CC</text>
</g>
<text font-size="2" x="101.4" y="206.7">CONT</text>
</svg>
